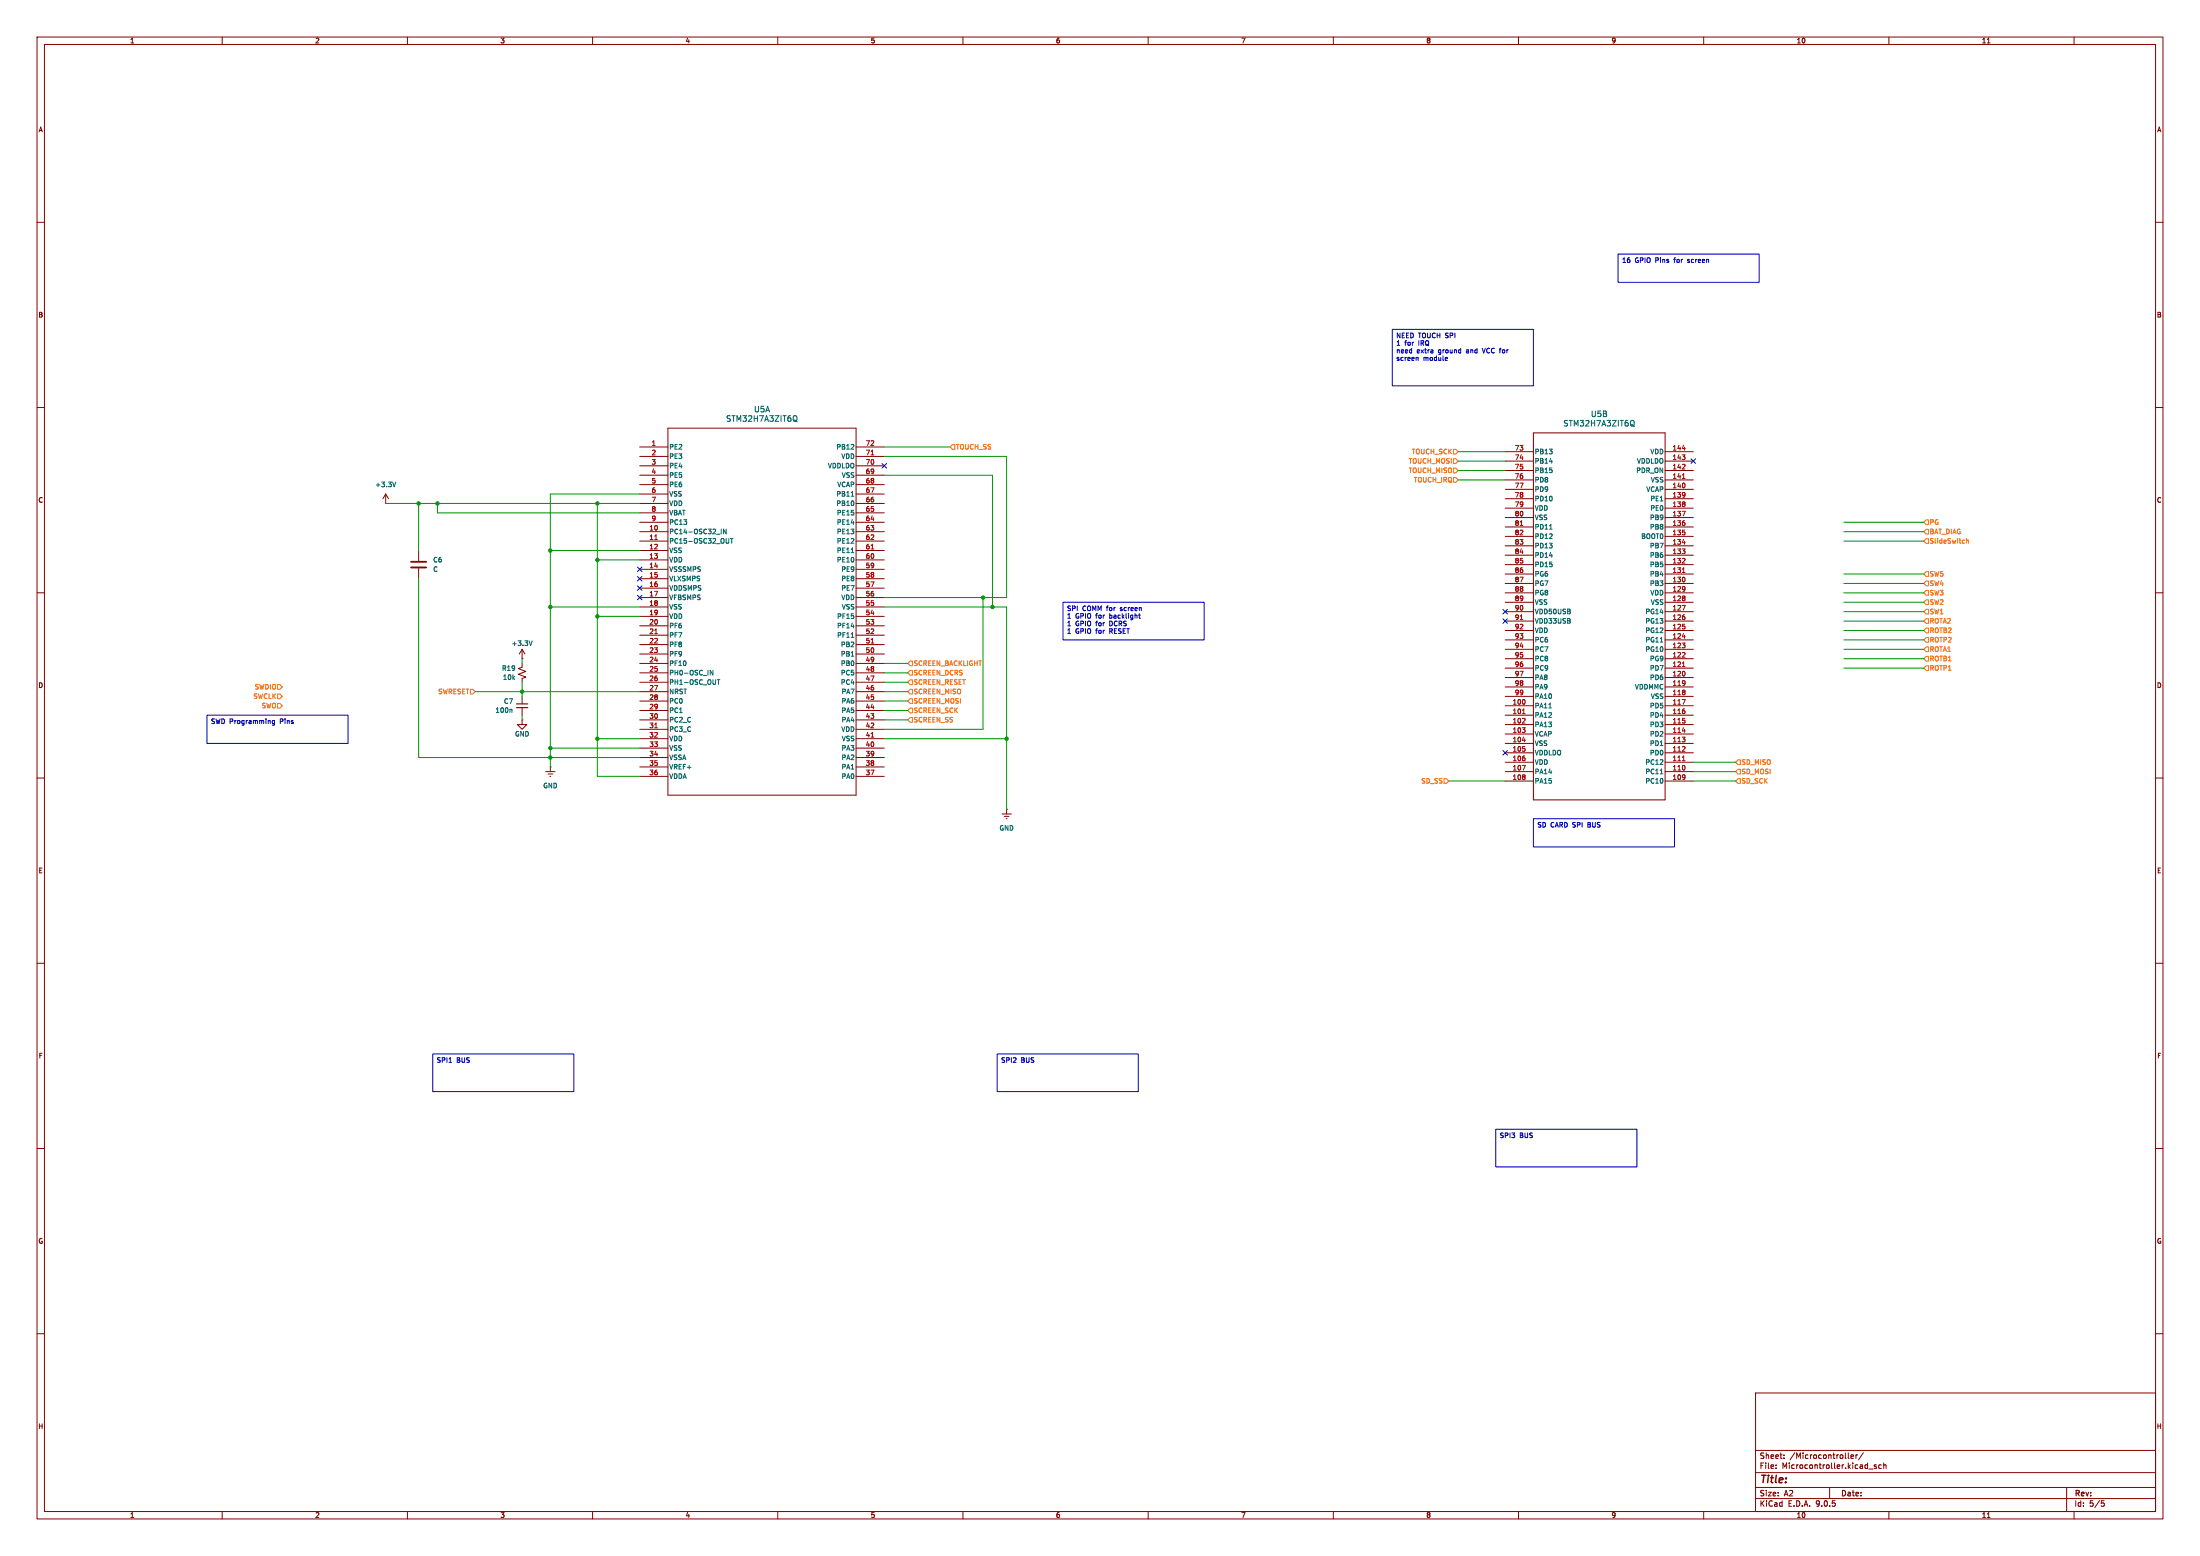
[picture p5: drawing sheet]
<svg xmlns="http://www.w3.org/2000/svg" width="594mm" height="420mm" viewBox="0 0 594 420" stroke-linecap="round" stroke-linejoin="round" font-family="sans-serif">
<g fill="none" stroke="#840000" stroke-width=".27">
<path d="M10 10h574v400h-574zM12 12h570v396h-570zM60 10v2M110 10v2M160 10v2M210 10v2M260 10v2M310 10v2M360 10v2M410 10v2M460 10v2M510 10v2"/>
<path d="M536.6 11.6h.7M560 10v2M10 60h2M582 60h2M10 110h2M180.3 115.6h50.8v99h-50.8zM414 116.8h35.6v99.1h-35.6zM582 110h2M104.1 135.9h.1M104.1 133.4l-.7 1.2M104.1 133.4l.8 1.2M104.1 133.4v2.5"/>
<path d="M172.7 120.7h7.6M172.7 123.2h7.6M172.7 125.7h7.6M172.7 128.3h7.6M172.7 130.8h7.6M172.7 133.4h7.6M172.7 135.9h7.6M172.7 138.4h7.6M231.1 120.7h7.7M231.1 123.2h7.7M231.1 125.7h7.7M231.1 128.3h7.7"/>
<path d="M231.1 130.8h7.7M231.1 133.4h7.7M231.1 135.9h7.7M231.1 138.4h7.7M406.4 121.9h7.6M406.4 124.5h7.6M406.4 127h7.6M406.4 129.5h7.6M406.4 132.1h7.6M406.4 134.6h7.6M406.4 137.2h7.6M406.4 139.7h7.6"/>
<path d="M449.6 121.9h7.6M449.6 124.5h7.6M449.6 127h7.6M449.6 129.5h7.6M449.6 132.1h7.6M449.6 134.6h7.6M449.6 137.2h7.6M449.6 139.7h7.6M113 148.6v2.8M113 153.4v2.8M172.7 141h7.6M172.7 143.5h7.6"/>
<path d="M172.7 146.1h7.6M172.7 148.6h7.6M172.7 151.1h7.6M172.7 153.7h7.6M172.7 156.2h7.6M172.7 158.8h7.6M231.1 141h7.7M231.1 143.5h7.7M231.1 146.1h7.7M231.1 148.6h7.7M231.1 151.1h7.7M231.1 153.7h7.7"/>
<path d="M231.1 156.2h7.7M231.1 158.8h7.7M406.4 142.2h7.6M406.4 144.8h7.6M406.4 147.3h7.6M406.4 149.9h7.6M406.4 152.4h7.6M406.4 154.9h7.6M406.4 157.5h7.6M449.6 142.2h7.6M449.6 144.8h7.6M449.6 147.3h7.6"/>
<path d="M449.6 149.9h7.6M449.6 152.4h7.6M449.6 154.9h7.6M449.6 157.5h7.6M10 160h2M141 179.1v1l-1 .4 2 .7-2 .8 2 .8-1 .3v1.1M141 177.8h.1M141 175.3v2.5M141 175.3l.7 1.2M141 175.3l-.8 1.2M172.7 161.3h7.6M172.7 163.8h7.6"/>
<path d="M172.7 166.4h7.6M172.7 168.9h7.6M172.7 171.5h7.6M172.7 174h7.6M172.7 176.5h7.6M172.7 179.1h7.6M231.1 161.3h7.7M231.1 163.8h7.7M231.1 166.4h7.7M231.1 168.9h7.7M231.1 171.5h7.7M231.1 174h7.7"/>
<path d="M231.1 176.5h7.7M231.1 179.1h7.7M406.4 160h7.6M406.4 162.6h7.6M406.4 165.1h7.6M406.4 167.6h7.6M406.4 170.2h7.6M406.4 172.7h7.6M406.4 175.3h7.6M406.4 177.8h7.6M449.6 160h7.6M449.6 162.6h7.6"/>
<path d="M449.6 165.1h7.6M449.6 167.6h7.6M449.6 170.2h7.6M449.6 172.7h7.6M449.6 175.3h7.6M449.6 177.8h7.6M582 160h2M141 194.3v1.3h-1.3l1.3 1.3 1.2-1.3h-1.2M141 194.3h.1M141 188v2M141 191v2M172.7 181.6h7.6"/>
<path d="M172.7 184.2h7.6M172.7 186.7h7.6M172.7 189.2h7.6M172.7 191.8h7.6M172.7 194.3h7.6M172.7 196.9h7.6M172.7 199.4h7.6M231.1 181.6h7.7M231.1 184.2h7.7M231.1 186.7h7.7M231.1 189.2h7.7M231.1 191.8h7.7"/>
<path d="M231.1 194.3h7.7M231.1 196.9h7.7M231.1 199.4h7.7M406.4 180.3h7.6M406.4 182.9h7.6M406.4 185.4h7.6M406.4 188h7.6M406.4 190.5h7.6M406.4 193h7.6M406.4 195.6h7.6M406.4 198.1h7.6M449.6 180.3h7.6"/>
<path d="M449.6 182.9h7.6M449.6 185.4h7.6M449.6 188h7.6M449.6 190.5h7.6M449.6 193h7.6M449.6 195.6h7.6M449.6 198.1h7.6M10 210h2M147.3 208.3h2.6M148 208.9h1.2M148.5 209.6h.2M148.6 207h.1"/>
<path d="M148.6 207v1.3M172.7 209.6h7.6M172.7 201.9h7.6M172.7 204.5h7.6M172.7 207h7.6M231.1 209.6h7.7M231.1 201.9h7.7M231.1 204.5h7.7M231.1 207h7.7M270.5 219.7h2.5M271.8 218.4h.1M271.8 218.4v1.3"/>
<path d="M406.4 208.3h7.6M406.4 200.7h7.6M406.4 203.2h7.6M406.4 205.7h7.6M406.4 210.8h7.6M449.6 208.3h7.6M449.6 200.7h7.6M449.6 203.2h7.6M449.6 205.7h7.6M449.6 210.8h7.6M582 210h2M271.1 220.3h1.3"/>
<path d="M271.7 221h.2M10 260h2M582 260h2M10 310h2M582 310h2M10 360h2M474 376h108v32h-108zM582 360h2M474 397.5h108M474 391.5h108M479.5 396.2v.2M479.5 395.4v.2"/>
<path d="M481.7 393.5v.2M481.7 392.7v.2M499 392.2v1.3l.2 .2M499.7 393.2l.8-.2-.1-.3h-.4l-.3 .2 .1 .7h.6M501.1 392.7v1M501.5 392.7l-.4 .3M503.1 392.1l-1.3 1.9M504.6 396.5h1.1M506.6 395.4h-.4l-.2 .2 .1 .2 .5 .1v.4h-.6M508 395.4h-.5l-.3 .3 .2 .6h.6M508.6 395.5l.6-.1v1M508.6 394.9v1.5"/>
<path d="M60 408v2M110 408v2M160 408v2M210 408v2M260 408v2M310 408v2M360 408v2M410 408v2M460 408v2M474 404.5h108M474 401.5h108M494 401.5v3"/>
<path d="M510 408v2M536.6 409.6h.7M558 401.5v6.5M560 408v2M567.4 405.1h.7M567.5 405.6h.4l.3 .3-.2 .6-.5 .1"/>
</g>
<path d="M111 151.6h4.1M111 153.2h4.1" fill="none" stroke="#840000" stroke-width=".51"/>
<g fill="none" stroke="#006464" stroke-width=".27">
<path d="M214.5 112.2a.51 .51 0 0 1 .7 .5v.5a.51 .51 0 0 1-.7 .5M214.7 113.4l.5 .5M440.6 113.5a.51 .51 0 0 1 .6 .5v.5a.51 .51 0 0 1-.6 .5M440.8 114.7l.5 .4M106.9 130.1l-.5 1.3M229.8 133.9h.7M194.7 142.8v1.3M196.1 142.8v1.3l-.8-1.3v1.3M196.8 145.4l-.1 1.2M197.2 145.4h.7M197.6 145.4v1.2M229.8 149.2h.7"/>
<path d="M418.4 142.8h.7M143.7 173l-.4 1.2M229.8 172h.7M448.3 173.3h.7M138.1 191.5l.1 .1v.7M192.5 180.9v1.3l-.7-1.3v1.3M193.6 183.5h.8M194 183.5v1.2M418.2 191.1h.7M448.3 208.9h.7"/>
</g>
<g fill="none" stroke="#a90000" stroke-width=".27">
<path d="M235.2 122.8h.7M454.2 126.6h.8M454.2 138h.8l-.5 1.3M454.2 121.1h.8M454.2 129.1h.8M454.9 125.4v.5M176.8 145.6h.7M235.2 148.2h.7M410.5 141.8h.7M454.2 152h.8M454.2 146.5h.8M454.2 154.5h.8"/>
<path d="M454.9 150.8v.5M176.8 171h.7M235.2 173.6h.7M410.5 167.2h.7M454.2 163.4h.8l-.5 1.3M454.2 177.4h.8M454.2 171.9h.8M454.2 179.9h.8M454.9 176.2v.5M176.8 196.4h.7M235.2 199h.7M411 195.2h.8"/>
<path d="M411.1 192.6h.7M411.1 199.8h.7M411.7 194v.4M454.2 188.8h.8l-.5 1.3M454.2 197.3h.8M411 206.6h.8l-.5 1.3M454.2 202.8h.8M454.2 205.3h.8M454.9 201.6v.5"/>
</g>
<path d="M139.4 190h3.1" fill="none" stroke="#840000" stroke-width=".3"/>
<path d="M139.4 191h3.1" fill="none" stroke="#840000" stroke-width=".33"/>
<g fill="none" stroke="#ff7100" stroke-width=".27">
<path d="M257.2 120h.6v1.3h-.6l-.7-.6zM392.4 121.3h.7l.6 .6-.6 .7h-.7zM392.4 123.8h.7l.6 .7-.6 .6h-.7zM392.4 128.9h.7l.6 .6-.6 .7h-.7zM392.4 126.4h.7l.6 .6-.6 .6h-.7zM520.1 142.9h.6v1.2h-.6l-.7-.6zM520.1 140.3h.6v1.3h-.6l-.7-.6zM520.1 154.3h.6v1.3h-.6l-.7-.7zM520.1 145.4h.6v1.3h-.6l-.7-.6zM520.1 159.4h.6v1.3h-.6l-.7-.7zM520.1 156.8h.6v1.3h-.6l-.7-.6zM531 145.4v1.2"/>
<path d="M531 145.9l.5-.1v.8M245.7 178.4h.7v1.3h-.7l-.6-.6zM520.1 167h.6v1.3h-.6l-.7-.7zM520.1 161.9h.6v1.3h-.6l-.7-.6zM520.1 164.5h.6v1.2h-.6l-.7-.6zM520.1 179.7h.6v1.3h-.6l-.7-.7zM520.1 172.1h.6v1.3h-.6l-.7-.7zM520.1 177.2h.6v1.2h-.6l-.7-.6zM520.1 169.5h.6v1.3h-.6l-.7-.6zM520.1 174.6h.6v1.3h-.6l-.7-.6zM74.9 184.8h.7l.6 .6-.6 .7h-.7zM74.9 187.3h.7l.6 .7-.6 .6h-.7z"/>
<path d="M74.9 189.9h.7l.6 .6-.6 .6h-.7zM127 186.1h.6l.7 .6-.7 .6h-.6zM245.7 186.1h.7v1.2h-.7l-.6-.6zM245.7 183.5h.7v1.3h-.7l-.6-.6zM245.7 191.1h.7v1.3h-.7l-.6-.6zM245.7 188.6h.7v1.3h-.7l-.6-.7zM245.7 193.7h.7v1.2h-.7l-.6-.6zM245.7 181h.7v1.2h-.7l-.6-.6zM389.9 210.2h.6l.7 .6-.7 .7h-.6zM469.3 205.1h.6v1.3h-.6l-.7-.7zM469.3 210.2h.6v1.3h-.6l-.7-.7zM469.3 207.6h.6v1.3h-.6l-.7-.6z"/>
</g>
<g fill="none" stroke="#009600" stroke-width=".27">
<path d="M104.1 135.9h68.6M113 135.9v12.7M118.1 135.9v2.5h54.6M161.3 135.9v73.7h11.4M172.7 133.4h-24.1v73.6M238.8 123.2h33v38.1h-33M238.8 128.3h29.2v35.5M238.8 120.7h17.7M393.7 127h12.7M393.7 129.5h12.7M393.7 124.5h12.7M393.7 121.9h12.7"/>
<path d="M113 156.2v48.3h59.7M148.6 148.6h24.1M161.3 151.1h11.4M497.8 143.5h21.6M497.8 141h21.6M497.8 154.9h21.6M497.8 146.1h21.6M497.8 157.5h21.6M141 177.8v1.3M148.6 163.8h24.1M161.3 166.4h11.4M238.8 163.8h33v54.6"/>
<path d="M238.8 179.1h6.3M265.4 161.3v35.6h-26.6M497.8 170.2h21.6M497.8 172.7h21.6M497.8 177.8h21.6M497.8 175.3h21.6M497.8 167.6h21.6M497.8 165.1h21.6M497.8 160h21.6M497.8 162.6h21.6M128.3 186.7h44.4M141 184.2v3.8"/>
<path d="M141 193v1.3M161.3 199.4h11.4M238.8 186.7h6.3M238.8 189.2h6.3M238.8 199.4h33M238.8 181.6h6.3M238.8 191.8h6.3M238.8 184.2h6.3M238.8 194.3h6.3M497.8 180.3h21.6M148.6 201.9h24.1M391.2 210.8h15.2"/>
<path d="M457.2 210.8h11.4M457.2 205.7h11.4M457.2 208.3h11.4"/>
</g>
<g fill="none" stroke="#000084" stroke-width=".27">
<path d="M238.2 125.1l1.2 1.2M239.4 125.1l-1.2 1.2M456.6 123.9l1.2 1.2M457.8 123.9l-1.2 1.2M172.1 155.6l1.2 1.2M172.1 158.1l1.2 1.3M172.1 153.1l1.2 1.2M173.3 155.6l-1.2 1.2M173.3 158.1l-1.2 1.3M173.3 153.1l-1.2 1.2M172.1 160.7l1.2 1.2M173.3 160.7l-1.2 1.2"/>
<path d="M405.8 167l1.2 1.2M405.8 164.5l1.2 1.2M407 167l-1.2 1.2M407 164.5l-1.2 1.2M405.8 202.6l1.2 1.2M407 202.6l-1.2 1.2"/>
</g>
<g fill="none" stroke="#0000c2" stroke-width=".27">
<path d="M436.9 68.6h38.1v7.6h-38.1zM375.9 88.9h38.1v15.2h-38.1zM382.5 96.5l.4 .1v.7M390.8 97.2l-.4 .1M390.8 96.6l-.6 .3M400.2 94l.4 1.3M287 162.6h38.1v10.1h-38.1zM307.4 166h.5M307.6 165.6v1.1l.3 .2M55.9 193h38.1v7.7h-38.1zM74.1 194.5v1l-.2 .2h-.3M74.1 194.5h-.4l-.2 .2 .1 .6h.5"/>
<path d="M414 221h38.1v7.6h-38.1zM116.8 284.5h38.1v10.1h-38.1zM121.2 286.8h.7M269.2 284.5h38.1v10.1h-38.1zM403.9 304.8h38.1v10.2h-38.1z"/>
</g>
<g fill="#009600" stroke="#009600" stroke-width=".27">
<circle cx="161.3" cy="151.1" r=".46"/>
<circle cx="148.6" cy="148.6" r=".46"/>
<circle cx="161.3" cy="135.9" r=".46"/>
<circle cx="141" cy="186.7" r=".46"/>
<circle cx="118.1" cy="135.9" r=".46"/>
<circle cx="113" cy="135.9" r=".46"/>
<circle cx="271.8" cy="199.4" r=".46"/>
<circle cx="265.4" cy="161.3" r=".46"/>
<circle cx="268" cy="163.8" r=".46"/>
<circle cx="161.3" cy="166.4" r=".46"/>
<circle cx="148.6" cy="163.8" r=".46"/>
<circle cx="161.3" cy="199.4" r=".46"/>
<circle cx="148.6" cy="204.5" r=".46"/>
<circle cx="148.6" cy="201.9" r=".46"/>
</g>
<text font-size="2.8" fill="#840000" x="475" y="400.9">Title:</text>
<g font-size="2.1" fill="#006464">
<text x="203.5" y="111.5">U5A</text>
<text x="429.4" y="112.8">U5B</text>
<text x="195.9" y="114">STM32H7A3ZIT6Q</text>
<text x="422" y="115.3">STM32H7A3ZIT6Q</text>
</g>
<g font-size="2.1" fill="#840000">
<text x="475" y="394">Sheet:</text>
<text x="483.2" y="394">/Microcontroller/</text>
<text x="475" y="396.7">File:</text>
<text x="481.1" y="396.7">Microcontroller.kicad_sch</text>
<text x="475" y="406.9">KiCad</text>
<text x="475" y="404.1">Size:</text>
<text x="481.7" y="404.1">A2</text>
<text x="482.7" y="406.9">E.D.A.</text>
<text x="490.3" y="406.9">9.0.5</text>
<text x="497" y="404.1">Date:</text>
<text x="560" y="404.3">Rev:</text>
<text x="560" y="406.9">Id:</text>
<text x="564.1" y="406.9">5/5</text>
</g>
<g font-size="1.8" fill="#840000">
<text x="35" y="11.9">1</text>
<text x="85" y="11.9">2</text>
<text x="135" y="11.9">3</text>
<text x="185" y="11.9">4</text>
<text x="235" y="11.9">5</text>
<text x="285" y="11.9">6</text>
<text x="335" y="11.9">7</text>
<text x="385" y="11.9">8</text>
<text x="435" y="11.9">9</text>
<text x="485" y="11.9">10</text>
<text x="535" y="11.9">11</text>
<text x="10.3" y="35.9">A</text>
<text x="582.3" y="35.9">A</text>
<text x="10.3" y="85.9">B</text>
<text x="582.3" y="85.9">B</text>
<text x="10.3" y="135.9">C</text>
<text x="582.3" y="135.9">C</text>
<text x="10.3" y="185.9">D</text>
<text x="582.3" y="185.9">D</text>
<text x="10.3" y="235.9">E</text>
<text x="582.3" y="235.9">E</text>
<text x="10.3" y="285.9">F</text>
<text x="582.3" y="285.9">F</text>
<text x="10.3" y="335.9">G</text>
<text x="582.3" y="335.9">G</text>
<text x="10.2" y="385.9">H</text>
<text x="582.2" y="385.9">H</text>
<text x="35" y="409.9">1</text>
<text x="85" y="409.9">2</text>
<text x="135" y="409.9">3</text>
<text x="185" y="409.9">4</text>
<text x="235" y="409.9">5</text>
<text x="285" y="409.9">6</text>
<text x="335" y="409.9">7</text>
<text x="385" y="409.9">8</text>
<text x="435" y="409.9">9</text>
<text x="485" y="409.9">10</text>
<text x="535" y="409.9">11</text>
</g>
<g font-size="1.8" fill="#0000c2">
<text x="437.8" y="71.3">16</text>
<text x="441.4" y="71.3">GPIO Pins</text>
<text x="452.3" y="71.3">for</text>
<text x="456.1" y="71.3">screen</text>
<text x="376.9" y="91.6">NEED TOUCH SPI</text>
<text x="376.9" y="93.6">1</text>
<text x="376.9" y="95.7">need</text>
<text x="379.3" y="93.6">for</text>
<text x="382.5" y="95.7">extra</text>
<text x="383.1" y="93.6">IRQ</text>
<text x="388.5" y="95.7">ground</text>
<text x="396.2" y="95.7">and</text>
<text x="400.8" y="95.7">VCC for</text>
<text x="376.9" y="97.7">screen</text>
<text x="384.3" y="97.7">module</text>
<text x="288" y="165.2">SPI</text>
<text x="288" y="167.3">1</text>
<text x="290.4" y="167.3">GPIO for</text>
<text x="292.2" y="165.2">COMM for</text>
<text x="299.8" y="167.3">backlight</text>
<text x="302.7" y="165.2">screen</text>
<text x="288" y="169.3">1</text>
<text x="288" y="171.4">1</text>
<text x="290.4" y="169.3">GPIO for</text>
<text x="290.4" y="171.4">GPIO for</text>
<text x="299.8" y="169.3">DCRS</text>
<text x="299.8" y="171.4">RESET</text>
<text x="56.8" y="195.7">SWD Programming</text>
<text x="75.7" y="195.7">Pins</text>
<text x="415" y="223.7">SD CARD SPI</text>
<text x="428.9" y="223.7">BUS</text>
<text x="117.8" y="287.2">SPI1</text>
<text x="123.3" y="287.2">BUS</text>
<text x="270.2" y="287.2">SPI2</text>
<text x="275.7" y="287.2">BUS</text>
<text x="404.8" y="307.5">SPI3</text>
<text x="410.3" y="307.5">BUS</text>
</g>
<g font-size="1.8" fill="#a90000">
<text x="175.8" y="120.4">1</text>
<text x="175.8" y="122.9">2</text>
<text x="175.8" y="125.5">3</text>
<text x="233.6" y="120.4">72</text>
<text x="233.6" y="122.9">71</text>
<text x="233.6" y="125.5">70</text>
<text x="408.9" y="121.7">73</text>
<text x="408.9" y="124.2">74</text>
<text x="451.5" y="121.7">144</text>
<text x="451.5" y="124.2">143</text>
<text x="175.8" y="128">4</text>
<text x="175.8" y="130.6">5</text>
<text x="233.6" y="128">69</text>
<text x="233.6" y="130.6">68</text>
<text x="408.9" y="126.7">75</text>
<text x="408.9" y="129.3">76</text>
<text x="408.9" y="131.8">77</text>
<text x="451.5" y="126.7">142</text>
<text x="451.5" y="129.3">141</text>
<text x="451.5" y="131.8">140</text>
<text x="175.8" y="133.1">6</text>
<text x="175.8" y="135.6">7</text>
<text x="233.6" y="133.1">67</text>
<text x="233.6" y="135.6">66</text>
<text x="408.9" y="134.4">78</text>
<text x="408.9" y="136.9">79</text>
<text x="451.5" y="134.4">139</text>
<text x="451.5" y="136.9">138</text>
<text x="175.2" y="143.3">10</text>
<text x="175.8" y="138.2">8</text>
<text x="175.8" y="140.7">9</text>
<text x="233.6" y="138.2">65</text>
<text x="233.6" y="140.7">64</text>
<text x="233.6" y="143.3">63</text>
<text x="408.9" y="139.4">80</text>
<text x="408.9" y="142">81</text>
<text x="451.5" y="139.4">137</text>
<text x="451.5" y="142">136</text>
<text x="175.2" y="145.8">11</text>
<text x="175.2" y="148.3">12</text>
<text x="233.6" y="145.8">62</text>
<text x="233.6" y="148.3">61</text>
<text x="408.9" y="144.5">82</text>
<text x="408.9" y="147.1">83</text>
<text x="408.9" y="149.6">84</text>
<text x="451.5" y="144.5">135</text>
<text x="451.5" y="147.1">134</text>
<text x="451.5" y="149.6">133</text>
<text x="175.2" y="150.9">13</text>
<text x="175.2" y="153.4">14</text>
<text x="175.2" y="156">15</text>
<text x="233.6" y="150.9">60</text>
<text x="233.6" y="153.4">59</text>
<text x="233.6" y="156">58</text>
<text x="408.9" y="152.1">85</text>
<text x="408.9" y="154.7">86</text>
<text x="451.5" y="152.1">132</text>
<text x="451.5" y="154.7">131</text>
<text x="175.2" y="158.5">16</text>
<text x="175.2" y="161">17</text>
<text x="233.6" y="158.5">57</text>
<text x="233.6" y="161">56</text>
<text x="408.9" y="157.2">87</text>
<text x="408.9" y="159.8">88</text>
<text x="451.5" y="157.2">130</text>
<text x="451.5" y="159.8">129</text>
<text x="175.2" y="163.6">18</text>
<text x="175.2" y="166.1">19</text>
<text x="233.6" y="163.6">55</text>
<text x="233.6" y="166.1">54</text>
<text x="408.9" y="162.3">89</text>
<text x="408.9" y="164.8">90</text>
<text x="408.9" y="167.4">91</text>
<text x="451.5" y="162.3">128</text>
<text x="451.5" y="164.8">127</text>
<text x="451.5" y="167.4">126</text>
<text x="175.2" y="168.7">20</text>
<text x="175.2" y="171.2">21</text>
<text x="175.2" y="173.7">22</text>
<text x="233.6" y="168.7">53</text>
<text x="233.6" y="171.2">52</text>
<text x="233.6" y="173.7">51</text>
<text x="408.9" y="169.9">92</text>
<text x="408.9" y="172.5">93</text>
<text x="451.5" y="169.9">125</text>
<text x="451.5" y="172.5">124</text>
<text x="175.2" y="176.3">23</text>
<text x="175.2" y="178.8">24</text>
<text x="233.6" y="176.3">50</text>
<text x="233.6" y="178.8">49</text>
<text x="408.9" y="175">94</text>
<text x="408.9" y="177.5">95</text>
<text x="451.5" y="175">123</text>
<text x="451.5" y="177.5">122</text>
<text x="175.2" y="181.4">25</text>
<text x="175.2" y="183.9">26</text>
<text x="233.6" y="181.4">48</text>
<text x="233.6" y="183.9">47</text>
<text x="408.9" y="180.1">96</text>
<text x="408.9" y="182.6">97</text>
<text x="408.9" y="185.2">98</text>
<text x="451.5" y="180.1">121</text>
<text x="451.5" y="182.6">120</text>
<text x="451.5" y="185.2">119</text>
<text x="175.2" y="186.4">27</text>
<text x="175.2" y="189">28</text>
<text x="175.2" y="191.5">29</text>
<text x="233.6" y="186.4">46</text>
<text x="233.6" y="189">45</text>
<text x="233.6" y="191.5">44</text>
<text x="408.3" y="190.2">100</text>
<text x="408.9" y="187.7">99</text>
<text x="451.5" y="187.7">118</text>
<text x="451.5" y="190.2">117</text>
<text x="175.2" y="194.1">30</text>
<text x="175.2" y="196.6">31</text>
<text x="233.6" y="194.1">43</text>
<text x="233.6" y="196.6">42</text>
<text x="408.3" y="192.8">101</text>
<text x="408.3" y="195.3">102</text>
<text x="408.3" y="197.9">103</text>
<text x="451.5" y="192.8">116</text>
<text x="451.5" y="195.3">115</text>
<text x="451.5" y="197.9">114</text>
<text x="175.2" y="199.1">32</text>
<text x="175.2" y="201.7">33</text>
<text x="233.6" y="199.1">41</text>
<text x="233.6" y="201.7">40</text>
<text x="408.3" y="200.4">104</text>
<text x="408.3" y="202.9">105</text>
<text x="451.5" y="200.4">113</text>
<text x="451.5" y="202.9">112</text>
<text x="175.2" y="204.2">34</text>
<text x="175.2" y="206.8">35</text>
<text x="175.2" y="209.3">36</text>
<text x="233.6" y="204.2">39</text>
<text x="233.6" y="206.8">38</text>
<text x="233.6" y="209.3">37</text>
<text x="408.3" y="205.5">106</text>
<text x="408.3" y="208">107</text>
<text x="451.5" y="205.5">111</text>
<text x="451.5" y="208">110</text>
<text x="408.3" y="210.6">108</text>
<text x="451.5" y="210.6">109</text>
</g>
<g font-size="1.8" fill="#006464">
<text x="180.6" y="121.5">PE2</text>
<text x="180.6" y="124.1">PE3</text>
<text x="225.7" y="121.5">PB12</text>
<text x="227.1" y="124.1">VDD</text>
<text x="414.3" y="122.8">PB13</text>
<text x="414.3" y="125.3">PB14</text>
<text x="441.9" y="125.3">VDDLDO</text>
<text x="445.5" y="122.8">VDD</text>
<text x="101.2" y="131.7">+3.3V</text>
<text x="180.6" y="126.6">PE4</text>
<text x="180.6" y="129.1">PE5</text>
<text x="180.6" y="131.7">PE6</text>
<text x="223.4" y="126.6">VDDLDO</text>
<text x="226" y="131.7">VCAP</text>
<text x="227.2" y="129.1">VSS</text>
<text x="414.3" y="127.9">PB15</text>
<text x="414.3" y="130.4">PD8</text>
<text x="441.7" y="127.9">PDR_ON</text>
<text x="445.6" y="130.4">VSS</text>
<text x="180.6" y="134.2">VSS</text>
<text x="180.6" y="136.8">VDD</text>
<text x="225.7" y="134.2">PB11</text>
<text x="225.7" y="136.8">PB10</text>
<text x="414.3" y="132.9">PD9</text>
<text x="414.3" y="135.5">PD10</text>
<text x="444.4" y="132.9">VCAP</text>
<text x="445.5" y="135.5">PE1</text>
<text x="180.6" y="139.3">VBAT</text>
<text x="180.6" y="141.8">PC13</text>
<text x="225.8" y="139.3">PE15</text>
<text x="225.8" y="141.8">PE14</text>
<text x="414.3" y="138">VDD</text>
<text x="414.3" y="140.6">VSS</text>
<text x="414.3" y="143.1">PD11</text>
<text x="445.4" y="140.6">PB9</text>
<text x="445.4" y="143.1">PB8</text>
<text x="445.5" y="138">PE0</text>
<text x="180.6" y="144.4">PC14-OSC32_IN</text>
<text x="180.6" y="146.9">PC15-OSC32_OUT</text>
<text x="180.6" y="149.5">VSS</text>
<text x="225.8" y="144.4">PE13</text>
<text x="225.8" y="146.9">PE12</text>
<text x="225.8" y="149.5">PE11</text>
<text x="414.3" y="145.6">PD12</text>
<text x="414.3" y="148.2">PD13</text>
<text x="443" y="145.6">BOOT0</text>
<text x="445.4" y="148.2">PB7</text>
<text x="116.8" y="152">C6</text>
<text x="116.8" y="154.5">C</text>
<text x="180.6" y="152">VDD</text>
<text x="180.6" y="154.5">VSSSMPS</text>
<text x="225.8" y="152">PE10</text>
<text x="227.1" y="154.5">PE9</text>
<text x="414.3" y="150.7">PD14</text>
<text x="414.3" y="153.3">PD15</text>
<text x="414.3" y="155.8">PG6</text>
<text x="445.4" y="150.7">PB6</text>
<text x="445.4" y="153.3">PB5</text>
<text x="445.4" y="155.8">PB4</text>
<text x="180.6" y="157.1">VLXSMPS</text>
<text x="180.6" y="159.6">VDDSMPS</text>
<text x="227.1" y="157.1">PE8</text>
<text x="227.1" y="159.6">PE7</text>
<text x="414.3" y="158.3">PG7</text>
<text x="414.3" y="160.9">PG8</text>
<text x="445.4" y="158.3">PB3</text>
<text x="445.5" y="160.9">VDD</text>
<text x="180.6" y="162.2">VFBSMPS</text>
<text x="180.6" y="164.7">VSS</text>
<text x="180.6" y="167.2">VDD</text>
<text x="225.9" y="167.2">PF15</text>
<text x="227.1" y="162.2">VDD</text>
<text x="227.2" y="164.7">VSS</text>
<text x="414.3" y="163.4">VSS</text>
<text x="414.3" y="166">VDD50USB</text>
<text x="444.2" y="166">PG14</text>
<text x="445.6" y="163.4">VSS</text>
<text x="180.6" y="169.8">PF6</text>
<text x="180.6" y="172.3">PF7</text>
<text x="225.9" y="169.8">PF14</text>
<text x="225.9" y="172.3">PF11</text>
<text x="414.3" y="168.5">VDD33USB</text>
<text x="414.3" y="171">VDD</text>
<text x="414.3" y="173.6">PC6</text>
<text x="444.2" y="168.5">PG13</text>
<text x="444.2" y="171">PG12</text>
<text x="444.2" y="173.6">PG11</text>
<text x="138" y="174.5">+3.3V</text>
<text x="180.6" y="174.9">PF8</text>
<text x="180.6" y="177.4">PF9</text>
<text x="180.6" y="179.9">PF10</text>
<text x="226.9" y="174.9">PB2</text>
<text x="226.9" y="177.4">PB1</text>
<text x="226.9" y="179.9">PB0</text>
<text x="414.3" y="176.1">PC7</text>
<text x="414.3" y="178.7">PC8</text>
<text x="444.2" y="176.1">PG10</text>
<text x="445.4" y="178.7">PG9</text>
<text x="135.4" y="181.3">R19</text>
<text x="135.7" y="183.7">10k</text>
<text x="180.6" y="182.5">PH0-OSC_IN</text>
<text x="180.6" y="185">PH1-OSC_OUT</text>
<text x="226.9" y="182.5">PC5</text>
<text x="226.9" y="185">PC4</text>
<text x="414.3" y="181.2">PC9</text>
<text x="414.3" y="183.7">PA8</text>
<text x="445.4" y="181.2">PD7</text>
<text x="445.4" y="183.7">PD6</text>
<text x="136" y="190.2">C7</text>
<text x="180.6" y="187.6">NRST</text>
<text x="180.6" y="190.1">PC0</text>
<text x="227.1" y="187.6">PA7</text>
<text x="227.1" y="190.1">PA6</text>
<text x="414.3" y="186.3">PA9</text>
<text x="414.3" y="188.8">PA10</text>
<text x="414.3" y="191.4">PA11</text>
<text x="441.3" y="186.3">VDDMMC</text>
<text x="445.4" y="191.4">PD5</text>
<text x="445.6" y="188.8">VSS</text>
<text x="133.7" y="192.6">100n</text>
<text x="180.6" y="192.6">PC1</text>
<text x="180.6" y="195.2">PC2_C</text>
<text x="180.6" y="197.7">PC3_C</text>
<text x="227.1" y="197.7">VDD</text>
<text x="227.1" y="192.6">PA5</text>
<text x="227.1" y="195.2">PA4</text>
<text x="414.3" y="193.9">PA12</text>
<text x="414.3" y="196.4">PA13</text>
<text x="445.4" y="193.9">PD4</text>
<text x="445.4" y="196.4">PD3</text>
<text x="138.9" y="199">GND</text>
<text x="180.6" y="200.3">VDD</text>
<text x="180.6" y="202.8">VSS</text>
<text x="227.1" y="202.8">PA3</text>
<text x="227.2" y="200.3">VSS</text>
<text x="414.3" y="199">VCAP</text>
<text x="414.3" y="201.5">VSS</text>
<text x="445.4" y="199">PD2</text>
<text x="445.4" y="201.5">PD1</text>
<text x="180.6" y="205.3">VSSA</text>
<text x="180.6" y="207.9">VREF+</text>
<text x="227.1" y="205.3">PA2</text>
<text x="227.1" y="207.9">PA1</text>
<text x="414.3" y="204.1">VDDLDO</text>
<text x="414.3" y="206.6">VDD</text>
<text x="414.3" y="209.1">PA14</text>
<text x="444.2" y="206.6">PC12</text>
<text x="444.2" y="209.1">PC11</text>
<text x="445.4" y="204.1">PD0</text>
<text x="146.6" y="213">GND</text>
<text x="180.6" y="210.4">VDDA</text>
<text x="227.1" y="210.4">PA0</text>
<text x="414.3" y="211.7">PA15</text>
<text x="444.2" y="211.7">PC10</text>
<text x="269.7" y="224.4">GND</text>
</g>
<g font-size="1.8" fill="#ff7100">
<text x="258" y="121.5">TOUCH_SS</text>
<text x="380.2" y="125.3">TOUCH_MOSI</text>
<text x="381.1" y="122.8">TOUCH_SCK</text>
<text x="380.2" y="127.9">TOUCH_MISO</text>
<text x="381.6" y="130.4">TOUCH_IRQ</text>
<text x="520.9" y="141.8">PG</text>
<text x="520.9" y="144.4">BAT_DIAG</text>
<text x="520.9" y="146.9">SlideSwitch</text>
<text x="520.9" y="155.8">SW5</text>
<text x="520.9" y="160.9">SW3</text>
<text x="520.9" y="158.3">SW4</text>
<text x="520.9" y="163.4">SW2</text>
<text x="520.9" y="166">SW1</text>
<text x="520.9" y="168.5">ROTA2</text>
<text x="520.9" y="173.6">ROTP2</text>
<text x="520.9" y="171">ROTB2</text>
<text x="246.6" y="179.9">SCREEN_BACKLIGHT</text>
<text x="520.9" y="178.7">ROTB1</text>
<text x="520.9" y="176.1">ROTA1</text>
<text x="246.6" y="185">SCREEN_RESET</text>
<text x="246.6" y="182.5">SCREEN_DCRS</text>
<text x="520.9" y="181.2">ROTP1</text>
<text x="68.3" y="188.8">SWCLK</text>
<text x="68.7" y="186.3">SWDIO</text>
<text x="70.5" y="191.4">SWO</text>
<text x="118.2" y="187.6">SWRESET</text>
<text x="246.6" y="187.6">SCREEN_MISO</text>
<text x="246.6" y="190.1">SCREEN_MOSI</text>
<text x="246.6" y="192.6">SCREEN_SCK</text>
<text x="246.6" y="195.2">SCREEN_SS</text>
<text x="470.1" y="206.6">SD_MISO</text>
<text x="470.1" y="209.1">SD_MOSI</text>
<text x="383.6" y="211.7">SD_SS</text>
<text x="470.1" y="211.7">SD_SCK</text>
</g>
</svg>
